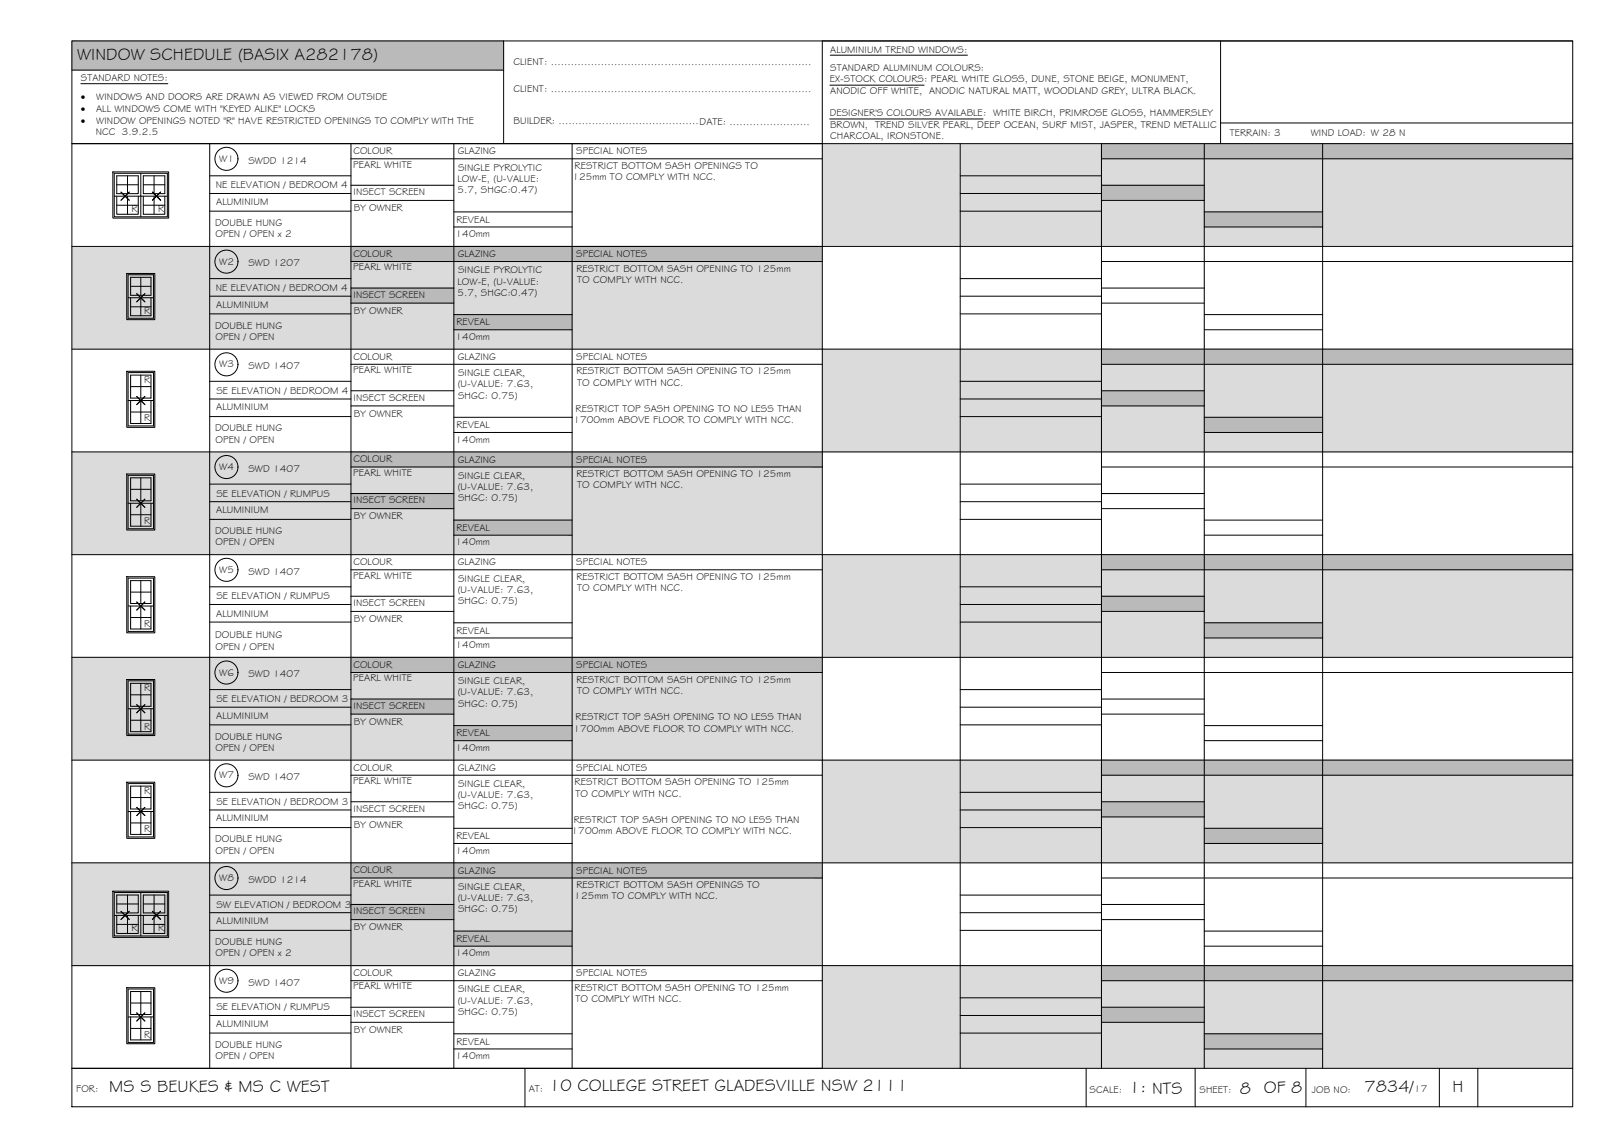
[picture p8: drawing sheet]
<svg xmlns="http://www.w3.org/2000/svg" width="420mm" height="297mm" viewBox="0 0 420 297" stroke-linecap="round" stroke-linejoin="round" font-family="sans-serif">
<!-- layer: WINDOW SCHEDULE HATCH -->
<g fill="#dbdbdb" stroke="#dbdbdb" stroke-width=".26">
<path d="M213.7 37.3l195 26.7v-26.7zM213.7 37.3l195 26.7h-195z"/>
<path d="M18.7 64l195 26.7v-26.7zM18.7 64l195 26.7h-195z"/>
<path d="M213.7 90.7l195 26.7v-26.7zM213.7 90.7l195 26.7h-195z"/>
<path d="M18.7 117.4l195 26.7v-26.7zM18.7 117.4l195 26.7h-195z"/>
<path d="M213.7 144.1l195 26.7v-26.7zM213.7 144.1l195 26.7h-195z"/>
<path d="M18.7 170.8l195 26.7v-26.7zM18.7 170.8l195 26.7h-195z"/>
<path d="M213.7 197.5l195 26.7v-26.7zM213.7 197.5l195 26.7h-195z"/>
<path d="M18.7 224.2l195 26.7v-26.7zM18.7 224.2l195 26.7h-195z"/>
<path d="M213.7 250.9l195 26.7v-26.7zM213.7 250.9l195 26.7h-195z"/>
</g>
<g fill="#bababa" stroke="#bababa" stroke-width=".26">
<path d="M18.7 10.6l112.2 7.6v-7.6zM18.7 10.6l112.2 7.6h-112.2z"/>
<path d="M286.2 37.3l122.5 4v-4zM286.2 37.3l122.5 4h-122.5z"/>
<path d="M286.2 48.1l26.7 4v-4zM286.2 48.1l26.7 4h-26.7z"/>
<path d="M312.9 55.1l30.8 3.9v-3.9zM312.9 55.1l30.8 3.9h-30.8z"/>
<path d="M91.2 64l122.5 4v-4zM91.2 64l122.5 4h-122.5z"/>
<path d="M91.2 74.9l26.7 3.9v-3.9zM91.2 74.9l26.7 3.9h-26.7z"/>
<path d="M117.9 81.8l30.8 3.9v-3.9zM117.9 81.8l30.8 3.9h-30.8z"/>
<path d="M286.2 90.7l122.5 4v-4zM286.2 90.7l122.5 4h-122.5z"/>
<path d="M286.2 101.6l26.7 3.9v-3.9zM286.2 101.6l26.7 3.9h-26.7z"/>
<path d="M312.9 108.5l30.8 3.9v-3.9zM312.9 108.5l30.8 3.9h-30.8z"/>
<path d="M91.2 117.4l122.5 4v-4zM91.2 117.4l122.5 4h-122.5z"/>
<path d="M91.2 128.3l26.7 3.9v-3.9zM91.2 128.3l26.7 3.9h-26.7z"/>
<path d="M117.9 135.2l30.8 3.9v-3.9zM117.9 135.2l30.8 3.9h-30.8z"/>
<path d="M286.2 144.1l122.5 4v-4zM286.2 144.1l122.5 4h-122.5z"/>
<path d="M286.2 155l26.7 3.9v-3.9zM286.2 155l26.7 3.9h-26.7z"/>
<path d="M312.9 161.9l30.8 3.9v-3.9zM312.9 161.9l30.8 3.9h-30.8z"/>
<path d="M91.2 170.8l122.5 4v-4zM91.2 170.8l122.5 4h-122.5z"/>
<path d="M91.2 181.6l26.7 4v-4zM91.2 181.6l26.7 4h-26.7z"/>
<path d="M117.9 188.6l30.8 3.9v-3.9zM117.9 188.6l30.8 3.9h-30.8z"/>
<path d="M286.2 197.5l122.5 4v-4zM286.2 197.5l122.5 4h-122.5z"/>
<path d="M286.2 208.4l26.7 3.9v-3.9zM286.2 208.4l26.7 3.9h-26.7z"/>
<path d="M312.9 215.3l30.8 3.9v-3.9zM312.9 215.3l30.8 3.9h-30.8z"/>
<path d="M91.2 224.2l122.5 4v-4zM91.2 224.2l122.5 4h-122.5z"/>
<path d="M91.2 235l26.7 4v-4zM91.2 235l26.7 4h-26.7z"/>
<path d="M117.9 242l30.8 3.9v-3.9zM117.9 242l30.8 3.9h-30.8z"/>
<path d="M286.2 250.9l122.5 4v-4zM286.2 250.9l122.5 4h-122.5z"/>
<path d="M286.2 261.8l26.7 3.9v-3.9zM286.2 261.8l26.7 3.9h-26.7z"/>
<path d="M312.9 268.7l30.8 3.9v-3.9zM312.9 268.7l30.8 3.9h-30.8z"/>
</g>
<!-- layer: BORDER -->
<g fill="none" stroke="#000" stroke-width=".26">
<path d="M18.7 10.6h390v277h-390zM18.7 18.2h112.2M130.9 10.6v26.7M317.1 10.6v26.7M408.7 10.6h-195v267M18.7 37.3h390M54.5 37.3v240.3M91.2 37.3v240.3M117.9 37.3v240.3M148.7 37.3v240.3M249.5 37.3v240.3M286.2 37.3v240.3"/>
<path d="M312.9 37.3v240.3M317.1 32h91.6M343.7 37.3v240.3M54.5 45.7h36.7M54.5 50.3h36.7M54.5 54.9h36.7M91.2 41.3h122.5M91.2 48.1h26.7M91.2 52.1h26.7M117.9 55.1h30.8M117.9 59h30.8M249.5 45.7h36.7"/>
<path d="M249.5 50.3h36.7M249.5 54.9h36.7M286.2 41.3h122.5M286.2 48.1h26.7M286.2 52.1h26.7M312.9 55.1h30.8M312.9 59h30.8M18.7 64h390M54.5 72.4h36.7M54.5 77h36.7M91.2 68h122.5M91.2 74.9h26.7"/>
<path d="M91.2 78.8h26.7M249.5 72.4h36.7M249.5 77h36.7M286.2 68h122.5M286.2 74.9h26.7M286.2 78.8h26.7M18.7 90.7h390M54.5 81.6h36.7M54.5 99.1h36.7M91.2 94.7h122.5M117.9 81.8h30.8M117.9 85.7h30.8"/>
<path d="M249.5 81.6h36.7M249.5 99.1h36.7M286.2 94.7h122.5M312.9 81.8h30.8M312.9 85.7h30.8M18.7 117.4h390M54.5 103.7h36.7M54.5 108.3h36.7M91.2 101.6h26.7M91.2 105.5h26.7M117.9 108.5h30.8M117.9 112.4h30.8"/>
<path d="M249.5 103.7h36.7M249.5 108.3h36.7M286.2 101.6h26.7M286.2 105.5h26.7M312.9 108.5h30.8M312.9 112.4h30.8M54.5 125.8h36.7M54.5 130.4h36.7M54.5 135h36.7M91.2 121.4h122.5M91.2 128.3h26.7M91.2 132.2h26.7"/>
<path d="M117.9 135.2h30.8M117.9 139.1h30.8M249.5 125.8h36.7M249.5 130.4h36.7M249.5 135h36.7M286.2 121.4h122.5M286.2 128.3h26.7M286.2 132.2h26.7M312.9 135.2h30.8M312.9 139.1h30.8M18.7 144.1h390M54.5 152.5h36.7"/>
<path d="M54.5 157.1h36.7M91.2 148.1h122.5M91.2 155h26.7M91.2 158.9h26.7M249.5 152.5h36.7M249.5 157.1h36.7M286.2 148.1h122.5M286.2 155h26.7M286.2 158.9h26.7M18.7 170.8h390M54.5 161.7h36.7M54.5 179.2h36.7"/>
<path d="M91.2 174.8h122.5M117.9 161.9h30.8M117.9 165.8h30.8M249.5 161.7h36.7M249.5 179.2h36.7M286.2 174.8h122.5M312.9 161.9h30.8M312.9 165.8h30.8M18.7 197.5h390M54.5 183.8h36.7M54.5 188.4h36.7M91.2 181.7h26.7"/>
<path d="M91.2 185.6h26.7M117.9 188.6h30.8M117.9 192.5h30.8M249.5 183.8h36.7M249.5 188.4h36.7M286.2 181.7h26.7M286.2 185.6h26.7M312.9 188.6h30.8M312.9 192.5h30.8M54.5 205.9h36.7M54.5 210.5h36.7M54.5 215.1h36.7"/>
<path d="M91.2 201.5h122.5M91.2 208.4h26.7M91.2 212.3h26.7M117.9 215.3h30.8M117.9 219.2h30.8M249.5 205.9h36.7M249.5 210.5h36.7M249.5 215.1h36.7M286.2 201.5h122.5M286.2 208.4h26.7M286.2 212.3h26.7M312.9 215.3h30.8"/>
<path d="M312.9 219.2h30.8M18.7 224.2h390M54.5 232.6h36.7M54.5 237.2h36.7M91.2 228.2h122.5M91.2 235h26.7M91.2 239h26.7M249.5 232.6h36.7M249.5 237.2h36.7M286.2 228.2h122.5M286.2 235h26.7M286.2 239h26.7"/>
<path d="M18.7 250.9h390M54.5 241.8h36.7M54.5 259.3h36.7M91.2 254.9h122.5M117.9 242h30.8M117.9 245.9h30.8M249.5 241.8h36.7M249.5 259.3h36.7M286.2 254.9h122.5M312.9 242h30.8M312.9 245.9h30.8M18.7 277.6h390"/>
<path d="M54.5 263.9h36.7M54.5 268.5h36.7M91.2 261.8h26.7M91.2 265.7h26.7M117.9 268.7h30.8M117.9 272.6h30.8M136.4 277.6v10M249.5 263.9h36.7M249.5 268.5h36.7M282.2 277.6v10M286.2 261.8h26.7M286.2 265.7h26.7"/>
<path d="M310.5 277.6v10M312.9 268.7h30.8M312.9 272.6h30.8M339.3 277.6v10M374 277.6v10M384 277.6v10"/>
</g>
<!-- layer: TEXT -->
<path d="M215.7 14.3h35.7M21 21.8h22.6M215.6 30.9h39.8M215.6 22.1h24.5" fill="none" stroke="#000" stroke-width=".26"/>
<!-- layer: WINDOWS -->
<g fill="none" stroke="#000" stroke-width=".26">
<path d="M29.7 45h13.8v11.3h-13.8zM29.7 51h13.8M30.3 51v4.7h5.6v-4.7M30.3 45.7h5.6v4.6h-5.6zM30.3 48h5.6M30.3 53.3h5.6M31.4 49.9l2.2 2.1M33.1 45.7v4.6M33.1 51v4.6M33.6 49.9l-2.2 2.1M36.6 45v11.3M37.2 51v4.7h5.6v-4.7"/>
<path d="M37.2 45.7h5.6v4.6h-5.6zM37.2 48h5.6M37.2 53.3h5.6M39.6 49.9l2.1 2.1-2.1-2.1M40 45.7v4.6M40 51v4.6M41.7 49.9l-2.1 2.1M33.3 71.4h6.6v11.3h-6.6zM33.3 77.4h6.6M33.9 72.1h5.3v4.6h-5.3zM33.9 77.4v4.7h5.3v-4.7M33.9 74.4h5.3"/>
<path d="M33.9 79.7h5.3M35.5 76.3l2.1 2.1M36.6 72.1v4.6M36.6 77.4v4.7M37.6 76.3l-2.1 2.1M33.3 96.8h6.6v13.9h-6.6zM33.9 97.5h5.3v6h-5.3zM36.6 97.5v6M33.3 104.1h6.6M33.9 104.1v6h5.3v-6M33.9 100.5h5.3M33.9 107.1h5.3"/>
<path d="M35.5 103l2.1 2.1M36.6 104.1v6M37.6 103l-2.1 2.1M33.3 123.5h6.6v13.9h-6.6zM33.3 130.8h6.6M33.9 124.2h5.3v5.9h-5.3zM33.9 130.8v6h5.3v-6M33.9 127.2h5.3M33.9 133.8h5.3M35.5 129.7l2.1 2.1M36.6 124.2v5.9M36.6 130.8v6"/>
<path d="M37.6 129.7l-2.1 2.1M33.3 150.2h6.6v13.9h-6.6zM33.3 157.5h6.6M33.9 150.9h5.3v5.9h-5.3zM33.9 157.5v6h5.3v-6M33.9 153.9h5.3M35.5 156.4l2.1 2.2M36.6 150.9v5.9M36.6 157.5v6M37.6 156.4l-2.1 2.2M33.3 176.9h6.6v13.9h-6.6zM33.9 177.6h5.3v6h-5.3z"/>
<path d="M33.9 160.5h5.3M36.6 177.6v6M33.3 184.2h6.6M33.9 184.2v6h5.3v-6M33.9 180.6h5.3M33.9 187.2h5.3M35.5 183.1l2.1 2.1M36.6 184.2v6M37.6 183.1l-2.1 2.1M33.3 203.6h6.6v13.9h-6.6zM33.3 210.9h6.6M33.9 204.3h5.3v5.9h-5.3z"/>
<path d="M33.9 210.9v5.9h5.3v-5.9M33.9 207.3h5.3M33.9 213.9h5.3M35.5 209.8l2.1 2.2M36.6 204.3v5.9M36.6 210.9v5.9M37.6 209.8l-2.1 2.2M29.7 231.9h13.8v11.3h-13.8zM29.7 237.9h13.8M30.3 237.9v4.7h5.6v-4.7M30.3 232.6h5.6v4.7h-5.6zM30.3 234.9h5.6"/>
<path d="M31.4 236.8l2.2 2.1M33.1 232.6v4.7M33.1 237.9v4.7M33.6 236.8l-2.2 2.1M36.6 231.9v11.3M37.2 237.9v4.7h5.6v-4.7M37.2 232.6h5.6v4.7h-5.6zM37.2 234.9h5.6M39.6 236.8l2.1 2.1-2.1-2.1M40 232.6v4.7M40 237.9v4.7M41.7 236.8l-2.1 2.1"/>
<path d="M30.3 240.2h5.6M33.3 257h6.6v13.9h-6.6zM33.9 257.7h5.3v5.9h-5.3zM36.6 257.7v5.9M37.2 240.2h5.6M33.3 264.3h6.6M33.9 264.3v5.9h5.3v-5.9M33.9 260.7h5.3M33.9 267.3h5.3M35.5 263.2l2.1 2.1M36.6 264.3v5.9M37.6 263.2l-2.1 2.1"/>
<circle cx="58.8" cy="41.3" r="3"/>
<circle cx="58.8" cy="68" r="3"/>
<circle cx="58.8" cy="94.7" r="3"/>
<circle cx="58.8" cy="121.4" r="3"/>
<circle cx="58.8" cy="148.1" r="3"/>
<circle cx="58.8" cy="174.8" r="3"/>
<circle cx="58.8" cy="201.5" r="3"/>
<circle cx="58.8" cy="228.2" r="3"/>
<circle cx="58.8" cy="254.9" r="3"/>
</g>
<!-- layer: NEWWORK -->
<path d="M29.3 44.7h14.5v12h-14.5zM32.9 71.1h7.3v12h-7.3zM32.9 96.5h7.3v14.6h-7.3zM32.9 123.2h7.3v14.5h-7.3zM32.9 149.9h7.3v14.6h-7.3zM32.9 176.6h7.3v14.5h-7.3zM32.9 203.3h7.3v14.6h-7.3zM29.3 231.6h14.5v12h-14.5zM32.9 256.7h7.3v14.5h-7.3z" fill="none" stroke="#000" stroke-width=".26"/>
<g font-size="4.5">
<text x="20" y="15.6">WINDOW SCHEDULE (BASIX A282178)</text>
<text x="28.4" y="283.8">MS S BEUKES &amp; MS C WEST</text>
<text x="142.7" y="283.5">10 COLLEGE STREET GLADESVILLE NSW 2111</text>
<text x="293.4" y="284">1: NTS</text>
<text x="322.2" y="284.2">8</text>
<text x="328.4" y="284">OF 8</text>
<text x="354.5" y="283.8">7834/</text>
<text x="377.4" y="283.8">H</text>
</g>
<g font-size="2.6">
<text x="133.4" y="16.9">CLIENT: ..............................................................................</text>
<text x="215.7" y="13.6">ALUMINIUM TREND WINDOWS:</text>
<text x="21" y="21.1">STANDARD NOTES:</text>
<text x="215.6" y="21.4">EX-STOCK COLOURS: PEARL WHITE GLOSS, DUNE, STONE BEIGE, MONUMENT,</text>
<text x="215.7" y="18.5">STANDARD ALUMINUM COLOURS:</text>
<text x="21" y="26.1">·</text>
<text x="21" y="29.1">·</text>
<text x="25" y="29.1">ALL WINDOWS COME WITH &quot;KEYED ALIKE&quot; LOCKS</text>
<text x="25" y="26.1">WINDOWS AND DOORS ARE DRAWN AS VIEWED FROM OUTSIDE</text>
<text x="133.4" y="24">CLIENT: ..............................................................................</text>
<text x="215.7" y="24.4">ANODIC OFF WHITE, ANODIC NATURAL MATT, WOODLAND GREY, ULTRA BLACK.</text>
<text x="21" y="32.1">·</text>
<text x="24.9" y="35.1">NCC 3.9.2.5</text>
<text x="25" y="32.1">WINDOW OPENINGS NOTED &quot;R&quot; HAVE RESTRICTED OPENINGS TO COMPLY WITH THE</text>
<text x="133.4" y="32.3">BUILDER: ..........................................DATE: ........................</text>
<text x="215.6" y="30.2">DESIGNER'S COLOURS AVAILABLE: WHITE BIRCH, PRIMROSE GLOSS, HAMMERSLEY</text>
<text x="215.7" y="33.2">BROWN, TREND SILVER PEARL, DEEP OCEAN, SURF MIST, JASPER, TREND METALLIC</text>
<text x="319.6" y="35.4">TERRAIN: 3</text>
<text x="340.6" y="35.4">WIND LOAD: W 28 N</text>
<text x="91.8" y="40.1">COLOUR</text>
<text x="119" y="40.1">GLAZING</text>
<text x="149.7" y="40.1">SPECIAL NOTES</text>
<text x="215.7" y="36.1">CHARCOAL, IRONSTONE.</text>
<text x="57" y="42.1">W1</text>
<text x="64.5" y="42.6">SWDD 1214</text>
<text x="91.8" y="43.5">PEARL WHITE</text>
<text x="118.9" y="47.2">LOW-E, (U-VALUE:</text>
<text x="119" y="44.3">SINGLE PYROLYTIC</text>
<text x="148.7" y="46.8">125mm TO COMPLY WITH NCC.</text>
<text x="149.3" y="43.9">RESTRICT BOTTOM SASH OPENINGS TO</text>
<text x="56.1" y="49">NE ELEVATION / BEDROOM 4</text>
<text x="56.2" y="53.2">ALUMINIUM</text>
<text x="91.8" y="50.7">INSECT SCREEN</text>
<text x="118.9" y="50.2">5.7, SHGC:0.47)</text>
<text x="34.2" y="55.2">R</text>
<text x="41.1" y="55.2">R</text>
<text x="55.9" y="58.7">DOUBLE HUNG</text>
<text x="92" y="54.9">BY OWNER</text>
<text x="118.6" y="57.9">REVEAL</text>
<text x="56" y="61.6">OPEN / OPEN x 2</text>
<text x="118.4" y="61.7">140mm</text>
<text x="57" y="68.8">W2</text>
<text x="64.5" y="69.3">SWD 1207</text>
<text x="91.8" y="70.2">PEARL WHITE</text>
<text x="91.8" y="66.8">COLOUR</text>
<text x="119" y="66.9">GLAZING</text>
<text x="119" y="71">SINGLE PYROLYTIC</text>
<text x="149.7" y="66.9">SPECIAL NOTES</text>
<text x="149.8" y="70.6">RESTRICT BOTTOM SASH OPENING TO 125mm</text>
<text x="56.1" y="75.7">NE ELEVATION / BEDROOM 4</text>
<text x="91.8" y="77.4">INSECT SCREEN</text>
<text x="118.9" y="73.9">LOW-E, (U-VALUE:</text>
<text x="118.9" y="76.9">5.7, SHGC:0.47)</text>
<text x="150" y="73.5">TO COMPLY WITH NCC.</text>
<text x="37.5" y="81.5">R</text>
<text x="56.2" y="79.9">ALUMINIUM</text>
<text x="92" y="81.6">BY OWNER</text>
<text x="55.9" y="85.4">DOUBLE HUNG</text>
<text x="56" y="88.3">OPEN / OPEN</text>
<text x="118.4" y="88.3">140mm</text>
<text x="118.6" y="84.6">REVEAL</text>
<text x="57" y="95.5">W3</text>
<text x="64.5" y="96">SWD 1407</text>
<text x="91.8" y="93.5">COLOUR</text>
<text x="119" y="93.5">GLAZING</text>
<text x="149.7" y="93.5">SPECIAL NOTES</text>
<text x="37.5" y="99.5">R</text>
<text x="91.8" y="96.9">PEARL WHITE</text>
<text x="118.9" y="100.6">(U-VALUE: 7.63,</text>
<text x="119" y="97.7">SINGLE CLEAR,</text>
<text x="149.8" y="97.3">RESTRICT BOTTOM SASH OPENING TO 125mm</text>
<text x="150" y="100.2">TO COMPLY WITH NCC.</text>
<text x="56.2" y="106.7">ALUMINIUM</text>
<text x="56.2" y="102.4">SE ELEVATION / BEDROOM 4</text>
<text x="91.8" y="104.1">INSECT SCREEN</text>
<text x="119" y="103.6">SHGC: 0.75)</text>
<text x="149.6" y="107.1">RESTRICT TOP SASH OPENING TO NO LESS THAN</text>
<text x="37.5" y="109.5">R</text>
<text x="55.9" y="112.1">DOUBLE HUNG</text>
<text x="92" y="108.3">BY OWNER</text>
<text x="118.6" y="111.3">REVEAL</text>
<text x="149" y="110">1700mm ABOVE FLOOR TO COMPLY WITH NCC.</text>
<text x="56" y="115">OPEN / OPEN</text>
<text x="118.4" y="115">140mm</text>
<text x="57" y="122.2">W4</text>
<text x="64.5" y="122.7">SWD 1407</text>
<text x="91.8" y="123.6">PEARL WHITE</text>
<text x="91.8" y="120.2">COLOUR</text>
<text x="119" y="120.3">GLAZING</text>
<text x="119" y="124.4">SINGLE CLEAR,</text>
<text x="149.7" y="120.3">SPECIAL NOTES</text>
<text x="149.8" y="124">RESTRICT BOTTOM SASH OPENING TO 125mm</text>
<text x="56.2" y="129.1">SE ELEVATION / RUMPUS</text>
<text x="91.8" y="130.8">INSECT SCREEN</text>
<text x="118.9" y="127.3">(U-VALUE: 7.63,</text>
<text x="119" y="130.3">SHGC: 0.75)</text>
<text x="150" y="126.9">TO COMPLY WITH NCC.</text>
<text x="37.5" y="136.2">R</text>
<text x="56.2" y="133.3">ALUMINIUM</text>
<text x="92" y="135">BY OWNER</text>
<text x="118.6" y="138">REVEAL</text>
<text x="55.9" y="138.8">DOUBLE HUNG</text>
<text x="56" y="141.7">OPEN / OPEN</text>
<text x="118.4" y="141.7">140mm</text>
<text x="57" y="148.9">W5</text>
<text x="64.5" y="149.4">SWD 1407</text>
<text x="91.8" y="146.9">COLOUR</text>
<text x="119" y="147">GLAZING</text>
<text x="149.7" y="147">SPECIAL NOTES</text>
<text x="56.2" y="155.8">SE ELEVATION / RUMPUS</text>
<text x="91.8" y="150.3">PEARL WHITE</text>
<text x="118.9" y="154">(U-VALUE: 7.63,</text>
<text x="119" y="151.1">SINGLE CLEAR,</text>
<text x="149.8" y="150.7">RESTRICT BOTTOM SASH OPENING TO 125mm</text>
<text x="150" y="153.6">TO COMPLY WITH NCC.</text>
<text x="56.2" y="160.4">ALUMINIUM</text>
<text x="91.8" y="157.5">INSECT SCREEN</text>
<text x="92" y="161.7">BY OWNER</text>
<text x="119" y="157">SHGC: 0.75)</text>
<text x="37.5" y="162.9">R</text>
<text x="55.9" y="165.9">DOUBLE HUNG</text>
<text x="118.6" y="164.7">REVEAL</text>
<text x="56" y="168.8">OPEN / OPEN</text>
<text x="91.8" y="173.6">COLOUR</text>
<text x="118.4" y="168.4">140mm</text>
<text x="119" y="173.6">GLAZING</text>
<text x="149.7" y="173.7">SPECIAL NOTES</text>
<text x="37.5" y="179.7">R</text>
<text x="57" y="175.6">W6</text>
<text x="64.5" y="176.1">SWD 1407</text>
<text x="91.8" y="177">PEARL WHITE</text>
<text x="119" y="177.8">SINGLE CLEAR,</text>
<text x="149.8" y="177.4">RESTRICT BOTTOM SASH OPENING TO 125mm</text>
<text x="56.2" y="182.5">SE ELEVATION / BEDROOM 3</text>
<text x="91.8" y="184.2">INSECT SCREEN</text>
<text x="118.9" y="180.7">(U-VALUE: 7.63,</text>
<text x="119" y="183.7">SHGC: 0.75)</text>
<text x="150" y="180.3">TO COMPLY WITH NCC.</text>
<text x="37.5" y="189.6">R</text>
<text x="56.2" y="186.7">ALUMINIUM</text>
<text x="92" y="188.4">BY OWNER</text>
<text x="118.6" y="191.4">REVEAL</text>
<text x="149" y="190.1">1700mm ABOVE FLOOR TO COMPLY WITH NCC.</text>
<text x="149.6" y="187.2">RESTRICT TOP SASH OPENING TO NO LESS THAN</text>
<text x="55.9" y="192.2">DOUBLE HUNG</text>
<text x="56" y="195.1">OPEN / OPEN</text>
<text x="118.4" y="195.1">140mm</text>
<text x="57" y="202.3">W7</text>
<text x="64.5" y="202.7">SWD 1407</text>
<text x="91.8" y="203.7">PEARL WHITE</text>
<text x="91.8" y="200.3">COLOUR</text>
<text x="119" y="200.4">GLAZING</text>
<text x="149.7" y="200.4">SPECIAL NOTES</text>
<text x="37.5" y="206.3">R</text>
<text x="56.2" y="209.2">SE ELEVATION / BEDROOM 3</text>
<text x="118.9" y="207.4">(U-VALUE: 7.63,</text>
<text x="119" y="204.5">SINGLE CLEAR,</text>
<text x="149.3" y="204.1">RESTRICT BOTTOM SASH OPENING TO 125mm</text>
<text x="149.5" y="207">TO COMPLY WITH NCC.</text>
<text x="56.2" y="213.4">ALUMINIUM</text>
<text x="91.8" y="210.9">INSECT SCREEN</text>
<text x="92" y="215.1">BY OWNER</text>
<text x="119" y="210.4">SHGC: 0.75)</text>
<text x="149.1" y="213.9">RESTRICT TOP SASH OPENING TO NO LESS THAN</text>
<text x="37.5" y="216.3">R</text>
<text x="55.9" y="218.9">DOUBLE HUNG</text>
<text x="56" y="221.8">OPEN / OPEN</text>
<text x="118.4" y="221.8">140mm</text>
<text x="118.6" y="218.1">REVEAL</text>
<text x="148.5" y="216.8">1700mm ABOVE FLOOR TO COMPLY WITH NCC.</text>
<text x="91.8" y="227">COLOUR</text>
<text x="119" y="227">GLAZING</text>
<text x="149.7" y="227.1">SPECIAL NOTES</text>
<text x="57" y="229">W8</text>
<text x="64.5" y="229.5">SWDD 1214</text>
<text x="91.8" y="230.4">PEARL WHITE</text>
<text x="119" y="231.2">SINGLE CLEAR,</text>
<text x="149.2" y="233.7">125mm TO COMPLY WITH NCC.</text>
<text x="149.8" y="230.8">RESTRICT BOTTOM SASH OPENINGS TO</text>
<text x="56.2" y="235.9">SW ELEVATION / BEDROOM 3</text>
<text x="91.8" y="237.6">INSECT SCREEN</text>
<text x="118.9" y="234.1">(U-VALUE: 7.63,</text>
<text x="119" y="237.1">SHGC: 0.75)</text>
<text x="34.2" y="242.1">R</text>
<text x="41.1" y="242.1">R</text>
<text x="55.9" y="245.6">DOUBLE HUNG</text>
<text x="56.2" y="240.1">ALUMINIUM</text>
<text x="92" y="241.8">BY OWNER</text>
<text x="118.6" y="244.8">REVEAL</text>
<text x="56" y="248.5">OPEN / OPEN x 2</text>
<text x="118.4" y="248.6">140mm</text>
<text x="57" y="255.7">W9</text>
<text x="64.5" y="256.2">SWD 1407</text>
<text x="91.8" y="257.1">PEARL WHITE</text>
<text x="91.8" y="253.7">COLOUR</text>
<text x="119" y="253.7">GLAZING</text>
<text x="119" y="257.9">SINGLE CLEAR,</text>
<text x="149.3" y="257.5">RESTRICT BOTTOM SASH OPENING TO 125mm</text>
<text x="149.7" y="253.8">SPECIAL NOTES</text>
<text x="56.2" y="262.6">SE ELEVATION / RUMPUS</text>
<text x="118.9" y="260.8">(U-VALUE: 7.63,</text>
<text x="119" y="263.8">SHGC: 0.75)</text>
<text x="149.5" y="260.4">TO COMPLY WITH NCC.</text>
<text x="37.5" y="269.7">R</text>
<text x="56.2" y="266.8">ALUMINIUM</text>
<text x="91.8" y="264.3">INSECT SCREEN</text>
<text x="92" y="268.5">BY OWNER</text>
<text x="55.9" y="272.3">DOUBLE HUNG</text>
<text x="56" y="275.2">OPEN / OPEN</text>
<text x="118.4" y="275.2">140mm</text>
<text x="118.6" y="271.5">REVEAL</text>
<text x="19.8" y="283.8">FOR:</text>
<text x="137.4" y="283.7">AT:</text>
<text x="283.1" y="284">SCALE:</text>
<text x="311.7" y="284">SHEET:</text>
<text x="340.9" y="284">JOB NO:</text>
<text x="367.5" y="283.8">17</text>
</g>
</svg>
